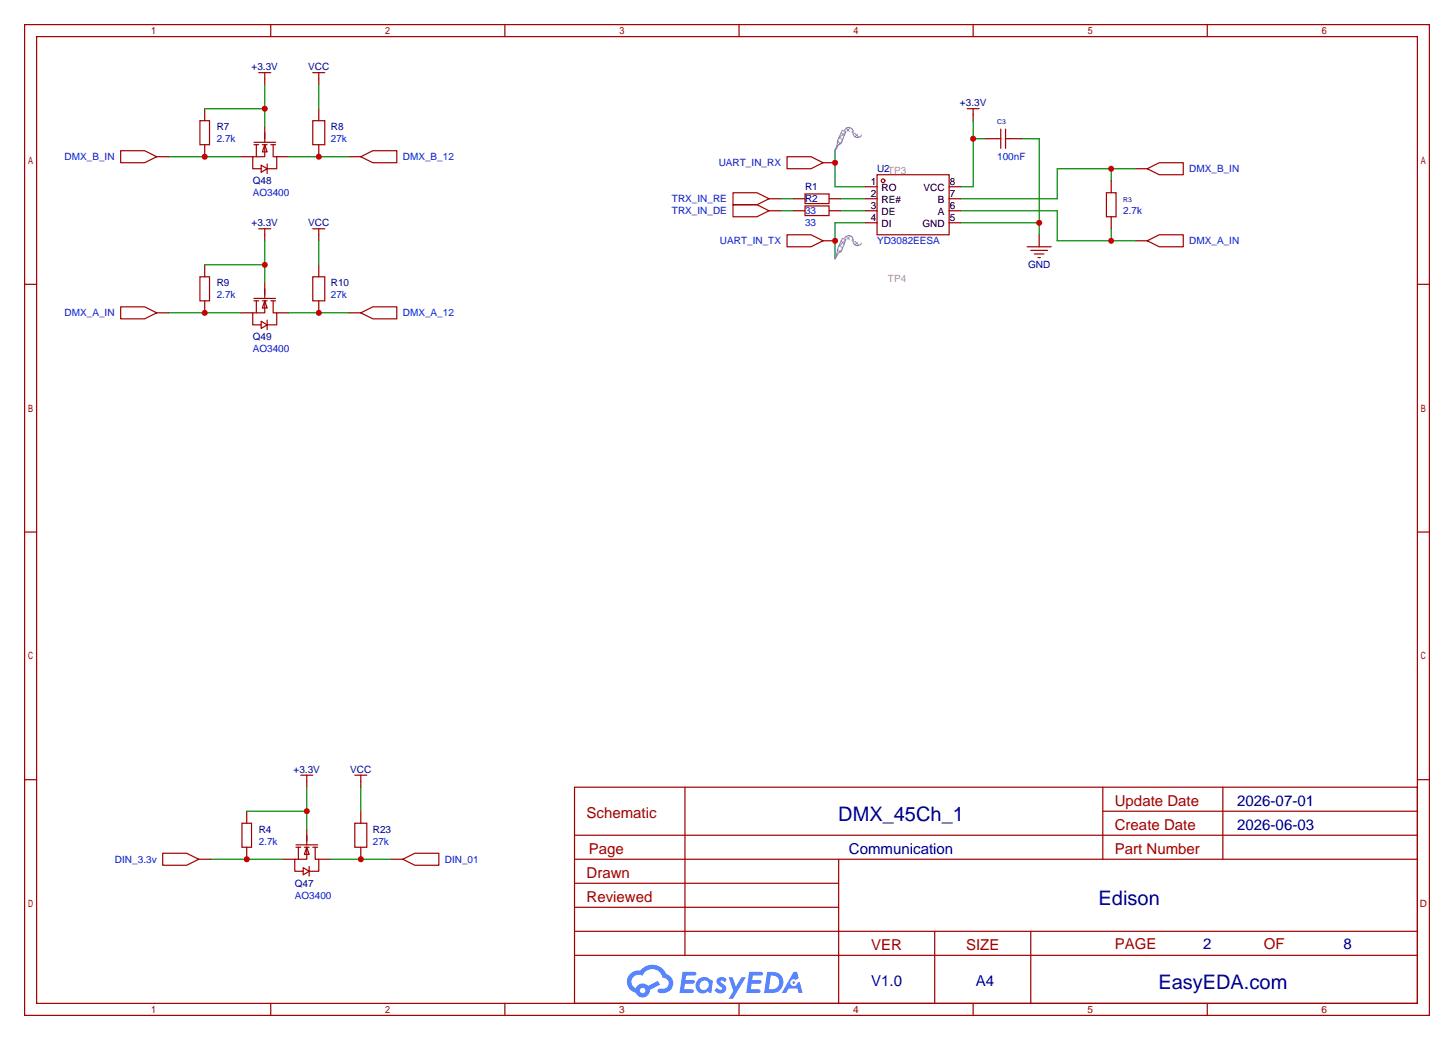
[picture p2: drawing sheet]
<svg xmlns="http://www.w3.org/2000/svg" width="308mm" height="220mm" viewBox="0 0 308 220" stroke-linecap="round" stroke-linejoin="round" font-family="sans-serif">
<g fill="none" stroke="#a10000" stroke-width=".25">
<path d="M5.2 5.2h297.2v209.6h-297.2zM7.7 7.7h292.1v204.5h-292.1zM57.3 5.2v2.5M106.8 5.2v2.5M156.3 5.2v2.5M205.9 5.2v2.5M255.4 5.2v2.5M5.2 60.1h2.5M299.8 60.1h2.6M5.2 112.5h2.5M299.8 112.5h2.6M5.2 164.9h2.5"/>
<path d="M121.5 166.5h178.3v45.7h-178.3zM121.5 176.7h178.3M144.9 166.5v35.6M233.3 166.5v15.2M233.3 171.6h66.5M258.7 166.5v15.2M299.8 164.9h2.6M121.5 186.8h55.9M121.5 181.7h178.3M121.5 197h178.3M121.5 191.9h55.9M177.4 181.7v30.5"/>
<path d="M197.7 197v15.2M218.1 197v15.2M57.3 212.2v2.6M106.8 212.2v2.6M121.5 202.1h178.3M156.3 212.2v2.6M205.9 212.2v2.6M255.4 212.2v2.6"/>
</g>
<g fill="#5487ff">
<path d="M151.9 206.9a1.3 1.3 0 0 1 1.8 .3l-.4 .6a.54 .54 0 0 0-.9-.2l.1 .2a1.34 1.34 0 0 1 1 1.8 1.47 1.47 0 0 1-2.4-.1l.6-.6 .7 .5a.31 .31 0 0 0 .4-.3 .31 .31 0 0 0-.3-.4 1.12 1.12 0 0 1-.6-1.8z"/>
<path d="M154.2 206.7h.8l.7 2 1.2-2h.9l-2.7 4.5h-.9l.9-1.6z"/>
<path d="M144.4 205.5h1.6a1.31 1.31 0 0 1 1.3 .2 .4 .4 0 0 1-.4 .6h-1.7l-.2 1h1.7a.4 .4 0 0 1 .3 .4 .4 .4 0 0 1-.4 .4h-1.7l-.2 1.2 1.4-.1a.46 .46 0 0 1 .5 .1 .46 .46 0 0 1 .1 .5l-.3 .2h-2.7z"/>
<path d="M158.5 205.5h1.6a1.32 1.32 0 0 1 1.3 .2 .39 .39 0 0 1-.4 .6h-1.7l-.2 1h1.7a.4 .4 0 0 1 .3 .4 .4 .4 0 0 1-.4 .4h-1.7l-.2 1.1h1.4a.46 .46 0 0 1 .5 .1 .46 .46 0 0 1 .1 .5l-.3 .2h-2.6z"/>
<path d="M167.9 205.6h.7l.4 1.3-.7 .3a.75 .75 0 0 0-1.1 .3 .75 .75 0 0 0 .5 1.1 .75 .75 0 0 0 1-.7l.5-.3 .6 2.4h-.9l-.2-.9h-1.9l-.5 .9h-.9z"/>
<path d="M162.3 205.6l-.7 4.4h1.5a2.27 2.27 0 0 0 2.6-2.3 2.27 2.27 0 0 0-2.7-2.1zM163.1 206.3a1.5 1.5 0 0 1 1.8 1.6 1.5 1.5 0 0 1-2 1.3h-.3z"/>
<path d="M147.7 207.2a1.6 1.6 0 0 0-.3 2.3 1.6 1.6 0 0 0 2.3 .2l.8 .3 .3-2.4-.2-.3-.4-.1a1.58 1.58 0 0 0-2.5 0zM148.3 207.7a.98 .98 0 0 1 1.6 .4 .98 .98 0 0 1-1.1 1.3 .94 .94 0 0 1-.8-.7 .94 .94 0 0 1 .3-1z"/>
<path d="M133.3 206a2.37 2.37 0 0 0 1.2 4 1.54 1.54 0 0 0 1.7 1 1.54 1.54 0 0 0 1.3-1.6l2.1-1.1-.4-.8-2.1 1a1.57 1.57 0 0 0-2.6 .5 1.5 1.5 0 0 1-.7-2.1 1.5 1.5 0 0 1 2.1-.5 2.23 2.23 0 0 1 2.3-1.4 2.23 2.23 0 0 1 2 1.8 1.16 1.16 0 0 1 1.3 1.1 1.16 1.16 0 0 1-1.1 1.2h-.7a.47 .47 0 0 0-.6 .4 .47 .47 0 0 0 .4 .5 2.17 2.17 0 0 0 2.6-.9 2.17 2.17 0 0 0-.4-2.7l-.8-.4a3.2 3.2 0 0 0-5.4-.7l-1.2 .1zM135.4 209.5a.58 .58 0 0 1 1.1 0 .58 .58 0 0 1-1.1 0z"/>
<circle cx="167.9" cy="207.8" r=".28"/>
</g>
<path d="M56 16.6v1.3M67.4 16.6v1.3M205.9 24.3v1.2M56 49.7v1.2M67.4 49.7v1.2M64.9 165.2v1.3M76.3 165.2v1.3" fill="none" stroke="#870000" stroke-width=".25"/>
<g fill="none" stroke="#a10000" stroke-width=".25">
<path d="M54.7 15.4h2.6M56 15.4v1.2M66.2 15.4h2.5M67.4 15.4v1.2M204.6 23h2.5M205.9 23v1.3M54.7 48.4h2.6M56 48.4v1.3M66.2 48.4h2.5M67.4 48.4v1.3M63.6 164h2.6M64.9 164v1.2"/>
<path d="M75.1 164h2.5M76.3 164v1.2"/>
</g>
<path d="M205.9 25.5v14h-2.6M205.9 29.3h2.5" fill="none" stroke="#008700" stroke-width=".25"/>
<circle cx="205.9" cy="29.3" r=".63" fill="#c00"/>
<path d="M219.8 49.7v2.5" fill="none" stroke="#870000" stroke-width=".25"/>
<path d="M217.3 52.2h5.1M218.1 53h3.5M218.8 53.7h2.1M219.6 54.5h.5" fill="none" stroke="#a10000" stroke-width=".25"/>
<path d="M216 29.3h3.8v20.4M203.3 47.1h16.5" fill="none" stroke="#008700" stroke-width=".25"/>
<circle cx="219.8" cy="47.1" r=".63" fill="#c00"/>
<path d="M240.2 35.7h2.5M240.2 50.9h2.5" fill="none" stroke="#870000" stroke-width=".25"/>
<path d="M242.7 35.7l2.5-1.3h5.1v2.6h-5.1zM242.7 50.9l2.5-1.2h5.1v2.5h-5.1z" fill="none" stroke="#a10000" stroke-width=".25"/>
<path d="M235.1 35.7v2.5M240.2 35.7h-16.6v6.3h-20.3" fill="none" stroke="#008700" stroke-width=".25"/>
<circle cx="235.1" cy="35.7" r=".63" fill="#c00"/>
<path d="M203.3 44.6h20.3v6.3h16.6M235.1 48.4v2.5" fill="none" stroke="#008700" stroke-width=".25"/>
<circle cx="235.1" cy="50.9" r=".63" fill="#c00"/>
<path d="M176.7 31.9v7.6h6.3M177.9 42h5.1M177.9 44.6h5.1" fill="none" stroke="#008700" stroke-width=".25"/>
<path d="M174.1 34.4h2.6" fill="none" stroke="#870000" stroke-width=".25"/>
<path d="M166.5 33.1h5.1l2.5 1.3-2.5 1.3h-5.1z" fill="none" stroke="#a10000" stroke-width=".25"/>
<circle cx="176.7" cy="34.4" r=".63" fill="#c00"/>
<path d="M174.1 50.9h2.6" fill="none" stroke="#870000" stroke-width=".25"/>
<path d="M166.5 49.7h5.1l2.5 1.2-2.5 1.3h-5.1z" fill="none" stroke="#a10000" stroke-width=".25"/>
<path d="M183 47.1h-6.3v7.6" fill="none" stroke="#008700" stroke-width=".25"/>
<circle cx="176.7" cy="50.9" r=".63" fill="#c00"/>
<g fill="none" stroke="#870000" stroke-width=".25">
<path d="M43.3 23v2.5M43.3 30.6v2.5M50.9 33.1h2.6M56 26.8v2.5M58.5 33.1h2.6M67.4 23v2.5M67.4 30.6v2.5M183 39.5h2.5M200.8 39.5h2.5M208.4 29.3h2.5M213.5 29.3h2.5M235.1 38.2v2.6"/>
<path d="M43.3 56v2.5M56 59.8v2.6M67.4 56v2.5M162.7 42h2.5M162.7 44.6h2.5M167.8 42h2.5M167.8 44.6h2.5M175.4 42h2.5M175.4 44.6h2.5M183 42h2.5M183 44.6h2.5M183 47.1h2.5"/>
<path d="M200.8 42h2.5M200.8 44.6h2.5M200.8 47.1h2.5M235.1 45.8v2.6M43.3 63.6v2.6M50.9 66.2h2.6M58.5 66.2h2.6M67.4 63.6v2.6M52.2 171.6v2.5M52.2 179.2v2.5M64.9 175.4v2.5M76.3 171.6v2.5"/>
<path d="M76.3 179.2v2.5M59.8 181.7h2.6M67.4 181.7h2.6"/>
</g>
<g fill="none" stroke="#a10000" stroke-width=".25">
<path d="M42.3 25.5h2v5.1h-2zM53.7 30.6h1M53.7 30.1h4.6M54.2 30.6v2.5M55.2 34.9l1.3 .8-1.3 .7zM55.5 30.6h1M56 30.6v2.5h-2.5v2.6h1.7M56 30.6l.5 1.5h-1zM56 28.1v2M56.5 34.7v2M57.3 30.6h1M57.8 30.6v2.5h.7v2.6h-2"/>
<path d="M66.2 25.5h2.5v5.1h-2.5zM185.5 37h15.3v12.7h-15.3zM210.9 29.3h.8M211.7 27.3v4.1M212.7 27.3v4.1M212.7 29.3h.8M42.3 58.5h2v5.1h-2zM66.2 58.5h2.5v5.1h-2.5zM155.1 40.8h5l2.6 1.2-2.6 1.3h-5zM155.1 43.3h5l2.6 1.3-2.6 1.2h-5zM170.3 41h5.1v2.1h-5.1zM170.3 43.6h5.1v2h-5.1z"/>
<path d="M234.1 40.8h2v5h-2zM53.7 63.6h1M53.7 63.1h4.6M54.2 63.6v2.6M55.2 67.9l1.3 .8-1.3 .8zM55.5 63.6h1M56 63.6v2.6h-2.5v2.5h1.7M56 63.6l.5 1.6h-1zM56 61.1v2M56.5 67.7v2M57.3 63.6h1M57.8 63.6v2.6h.7v2.5h-2"/>
<path d="M51.2 174.1h2v5.1h-2zM62.6 179.2h1M62.6 178.7h4.6M63.1 179.2v2.5M64.4 179.2h1M64.9 179.2v2.5h-2.5v2.6h1.7M64.9 179.2l.5 1.5h-1zM64.9 176.7v2M66.2 179.2h1M66.7 179.2v2.5h.7v2.6h-2M75.1 174.1h2.5v5.1h-2.5zM64.1 183.5l1.3 .8-1.3 .7z"/>
<path d="M65.4 183.3v2"/>
<circle cx="186.8" cy="38.2" r=".38"/>
</g>
<path d="M165.2 42h2.6M165.2 44.6h2.6M35.7 66.2h15.2" fill="none" stroke="#008700" stroke-width=".25"/>
<path d="M176.7 31.6v.3M178.2 27.6l.7 .2-1 2.6-.5 .2-.7 1.3 .5-1.5v-.6zM178.7 27.6a.93 .93 0 0 1 1.1-.6 .93 .93 0 0 1 .7 1.1 .94 .94 0 0 0 .6 1 .94 .94 0 0 0 1.1-.5M176.7 54.5v.2M178.2 50.4l.7 .3-1 2.5-.5 .3-.7 1.2 .5-1.5v-.5zM178.7 50.4a.93 .93 0 0 1 1.1-.5 .93 .93 0 0 1 .7 1 .94 .94 0 0 0 .6 1 .94 .94 0 0 0 1.1-.5" fill="none" stroke="#999" stroke-width=".25"/>
<g fill="none" stroke="#999" stroke-width=".21">
<path d="M177 30.9l.1 .2M177.2 29.8l.6 .6M177.6 29l.6 .6M177.9 28.1l.7 .6M178.1 29.9l-.7 .7M178.9 27.8l-1.5 1.6M179 27.1l.8 .8M179.9 27l-.7 .7M180.5 27.7l-.3 .3M180.8 28.2l.9 .9M181.5 28.3l-.6 .6M177 53.8l.1 .1"/>
<path d="M177.2 52.7l.6 .6M177.6 51.8l.6 .7M177.9 50.9l.7 .7M178.1 52.8l-.7 .7M178.9 50.7l-1.5 1.5M179 50l.8 .7M179.9 49.9l-.7 .7M180.5 50.6l-.3 .3M180.8 51l.9 .9M181.5 51.2l-.6 .6"/>
</g>
<circle cx="43.3" cy="66.2" r=".63" fill="#c00"/>
<path d="M35.7 33.1h15.2" fill="none" stroke="#008700" stroke-width=".25"/>
<circle cx="43.3" cy="33.1" r=".63" fill="#c00"/>
<path d="M44.6 181.7h15.2" fill="none" stroke="#008700" stroke-width=".25"/>
<circle cx="52.2" cy="181.7" r=".63" fill="#c00"/>
<path d="M43.3 56h12.7M56 50.9v8.9" fill="none" stroke="#008700" stroke-width=".25"/>
<circle cx="56" cy="56" r=".63" fill="#c00"/>
<path d="M56 17.9v8.9M43.3 23h12.7" fill="none" stroke="#008700" stroke-width=".25"/>
<circle cx="56" cy="23" r=".63" fill="#c00"/>
<path d="M52.2 171.6h12.7M64.9 166.5v8.9" fill="none" stroke="#008700" stroke-width=".25"/>
<circle cx="64.9" cy="171.6" r=".63" fill="#c00"/>
<path d="M33.1 33.1h2.6M73.8 33.1h2.5M33.1 66.2h2.6M73.8 66.2h2.5M42 181.7h2.6M82.7 181.7h2.5" fill="none" stroke="#870000" stroke-width=".25"/>
<path d="M25.5 31.9h5.1l2.5 1.2-2.5 1.3h-5.1zM76.3 33.1l2.6-1.2h5v2.5h-5zM25.5 64.9h5.1l2.5 1.3-2.5 1.2h-5.1zM76.3 66.2l2.6-1.3h5v2.5h-5zM34.4 180.5h5.1l2.5 1.2-2.5 1.3h-5.1zM85.2 181.7l2.6-1.2h5v2.5h-5z" fill="none" stroke="#a10000" stroke-width=".25"/>
<path d="M61.1 66.2h12.7" fill="none" stroke="#008700" stroke-width=".25"/>
<circle cx="67.4" cy="66.2" r=".63" fill="#c00"/>
<path d="M61.1 33.1h12.7" fill="none" stroke="#008700" stroke-width=".25"/>
<circle cx="67.4" cy="33.1" r=".63" fill="#c00"/>
<path d="M70 181.7h12.7" fill="none" stroke="#008700" stroke-width=".25"/>
<circle cx="76.3" cy="181.7" r=".63" fill="#c00"/>
<path d="M67.4 17.9v5.1M67.4 50.9v5.1M76.3 166.5v5.1" fill="none" stroke="#008700" stroke-width=".25"/>
<g font-size="4.2" fill="#000080">
<text x="177.3" y="173.6">DMX_45Ch_1</text>
<text x="232.4" y="191.4">Edison</text>
<text x="245.1" y="209.2">EasyEDA.com</text>
</g>
<g font-size="3.2" fill="#a00000">
<text x="124.1" y="173">Schematic</text>
<text x="235.8" y="170.4">Update Date</text>
<text x="235.8" y="175.5">Create Date</text>
<text x="124.1" y="185.7">Drawn</text>
<text x="124.6" y="180.6">Page</text>
<text x="235.8" y="180.6">Part Number</text>
<text x="124.1" y="190.8">Reviewed</text>
<text x="184.3" y="200.9">VER</text>
<text x="204.4" y="200.9">SIZE</text>
<text x="235.8" y="200.7">PAGE</text>
<text x="267.3" y="200.7">OF</text>
</g>
<g font-size="3.2" fill="#000080">
<text x="261.7" y="170.4">2026-07-01</text>
<text x="261.7" y="175.5">2026-06-03</text>
<text x="179.6" y="180.6">Communication</text>
<text x="254.5" y="200.7">2</text>
<text x="284.2" y="200.7">8</text>
<text x="184.3" y="208.5">V1.0</text>
<text x="206.5" y="208.5">A4</text>
</g>
<g font-size="2.1" fill="#000080">
<text x="53.2" y="14.9">+3.3V</text>
<text x="65.2" y="14.9">VCC</text>
<text x="203.1" y="22.5">+3.3V</text>
<text x="45.8" y="27.6">R7</text>
<text x="70" y="27.6">R8</text>
<text x="53.5" y="39">Q48</text>
<text x="170.3" y="40.3">R1</text>
<text x="185.5" y="36.4">U2TP3</text>
<text x="53.2" y="47.9">+3.3V</text>
<text x="65.2" y="47.9">VCC</text>
<text x="170.3" y="42.8">R2</text>
<text x="217.5" y="56.8">GND</text>
<text x="45.8" y="60.6">R9</text>
<text x="70" y="60.6">R10</text>
<text x="53.5" y="72">Q49</text>
<text x="62.1" y="163.4">+3.3V</text>
<text x="74.1" y="163.4">VCC</text>
<text x="54.7" y="176.1">R4</text>
<text x="78.9" y="176.1">R23</text>
<text x="62.4" y="187.6">Q47</text>
</g>
<g font-size="2.1" fill="#00f">
<text x="13.7" y="33.9">DMX_B_IN</text>
<text x="45.8" y="30.1">2.7k</text>
<text x="70" y="30.1">27k</text>
<text x="85.2" y="33.9">DMX_B_12</text>
<text x="152.1" y="35.2">UART_IN_RX</text>
<text x="210.9" y="33.9">100nF</text>
<text x="53.5" y="41.5">AO3400</text>
<text x="251.6" y="36.4">DMX_B_IN</text>
<text x="142.2" y="42.8">TRX_IN_RE</text>
<text x="142.2" y="45.3">TRX_IN_DE</text>
<text x="170.3" y="45.3">33</text>
<text x="170.3" y="47.9">33</text>
<text x="237.6" y="45.3">2.7k</text>
<text x="152.3" y="51.7">UART_IN_TX</text>
<text x="185.5" y="51.7">YD3082EESA</text>
<text x="251.6" y="51.7">DMX_A_IN</text>
<text x="45.8" y="63.1">2.7k</text>
<text x="70" y="63.1">27k</text>
<text x="13.7" y="66.9">DMX_A_IN</text>
<text x="85.2" y="66.9">DMX_A_12</text>
<text x="53.5" y="74.5">AO3400</text>
<text x="54.7" y="178.7">2.7k</text>
<text x="78.9" y="178.7">27k</text>
<text x="24.3" y="182.5">DIN_3.3v</text>
<text x="94.1" y="182.5">DIN_01</text>
<text x="62.4" y="190.1">AO3400</text>
</g>
<g font-size="2.1">
<text x="184.2" y="39.2">1</text>
<text x="184.2" y="41.8">2</text>
<text x="186.5" y="40.5">RO</text>
<text x="195.4" y="40.5">VCC</text>
<text x="200.9" y="41.8">7</text>
<text x="200.9" y="39.2">8</text>
<text x="184.2" y="44.3">3</text>
<text x="184.2" y="46.8">4</text>
<text x="186.5" y="43">RE#</text>
<text x="186.5" y="45.6">DE</text>
<text x="198.4" y="45.6">A</text>
<text x="198.4" y="43">B</text>
<text x="200.9" y="46.8">5</text>
<text x="200.9" y="44.3">6</text>
<text x="186.5" y="48.1">DI</text>
<text x="195.1" y="48.1">GND</text>
</g>
<text font-size="2.1" fill="#999" x="187.8" y="59.6">TP4</text>
<g font-size="2.1" fill="#a00000">
<text x="300.4" y="191.9">D</text>
<text x="131" y="214.2">3</text>
<text x="180.5" y="214.2">4</text>
<text x="230" y="214.2">5</text>
<text x="279.6" y="214.2">6</text>
</g>
<g font-size="1.4" fill="#000080">
<text x="210.9" y="26.3">C3</text>
<text x="237.6" y="42.8">R3</text>
</g>
</svg>
